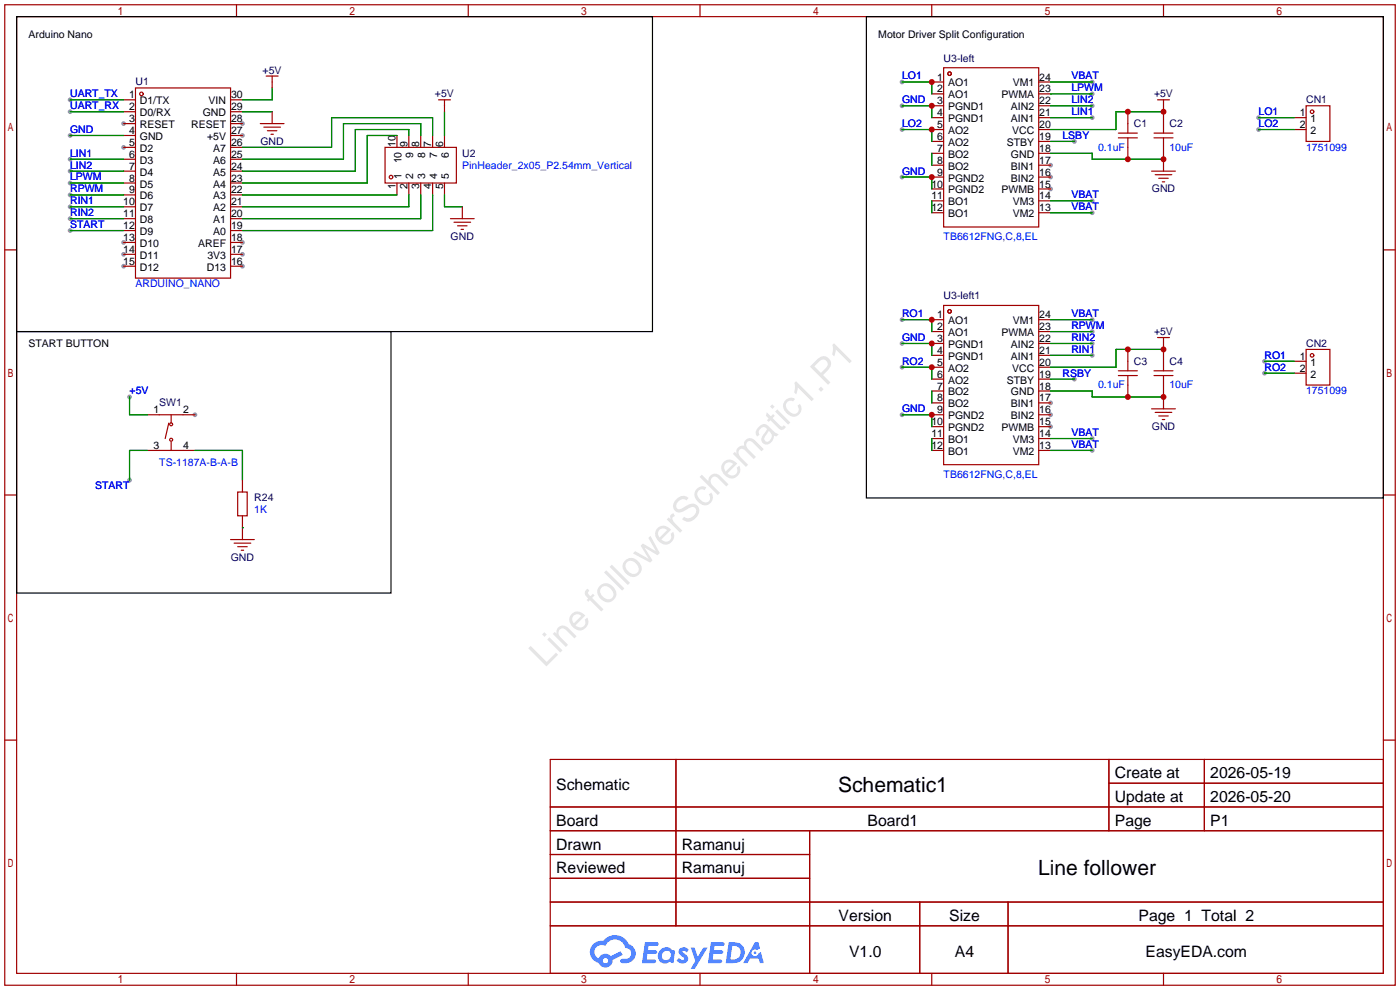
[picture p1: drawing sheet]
<svg xmlns="http://www.w3.org/2000/svg" width="299mm" height="212mm" viewBox="0 0 299 212" stroke-linecap="round" stroke-linejoin="round" font-family="sans-serif">
<g fill="#999">
<circle cx="26.4" cy="26.4" r=".51"/>
<circle cx="26.4" cy="31.5" r=".51"/>
<circle cx="26.4" cy="51.8" r=".51"/>
<circle cx="26.4" cy="54.4" r=".51"/>
<circle cx="26.4" cy="56.9" r=".51"/>
<circle cx="51.8" cy="56.9" r=".51"/>
<circle cx="51.8" cy="54.4" r=".51"/>
<circle cx="51.8" cy="51.8" r=".51"/>
<circle cx="51.8" cy="29" r=".51"/>
<circle cx="51.8" cy="26.4" r=".51"/>
<circle cx="224.5" cy="40.4" r=".51"/>
<circle cx="224.5" cy="37.8" r=".51"/>
<circle cx="224.5" cy="35.3" r=".51"/>
<circle cx="224.5" cy="91.2" r=".51"/>
<circle cx="224.5" cy="88.6" r=".51"/>
<circle cx="224.5" cy="86.1" r=".51"/>
<circle cx="41.7" cy="88.6" r=".51"/>
<circle cx="15" cy="21.3" r=".51"/>
<circle cx="15" cy="23.9" r=".51"/>
<circle cx="192.8" cy="17.5" r=".51"/>
<circle cx="192.8" cy="22.6" r=".51"/>
<circle cx="192.8" cy="27.7" r=".51"/>
<circle cx="192.8" cy="37.8" r=".51"/>
<circle cx="233.4" cy="25.1" r=".51"/>
<circle cx="233.4" cy="22.6" r=".51"/>
<circle cx="233.4" cy="20.1" r=".51"/>
<circle cx="233.4" cy="17.5" r=".51"/>
<circle cx="233.4" cy="42.9" r=".51"/>
<circle cx="233.4" cy="45.5" r=".51"/>
<circle cx="229.6" cy="30.2" r=".51"/>
<circle cx="192.8" cy="68.3" r=".51"/>
<circle cx="192.8" cy="73.4" r=".51"/>
<circle cx="192.8" cy="78.5" r=".51"/>
<circle cx="192.8" cy="88.6" r=".51"/>
<circle cx="233.4" cy="75.9" r=".51"/>
<circle cx="233.4" cy="73.4" r=".51"/>
<circle cx="233.4" cy="70.9" r=".51"/>
<circle cx="233.4" cy="68.3" r=".51"/>
<circle cx="233.4" cy="93.7" r=".51"/>
<circle cx="233.4" cy="96.3" r=".51"/>
<circle cx="229.6" cy="81" r=".51"/>
<circle cx="15" cy="29" r=".51"/>
<circle cx="15" cy="34" r=".51"/>
<circle cx="15" cy="36.6" r=".51"/>
<circle cx="15" cy="39.1" r=".51"/>
<circle cx="15" cy="41.7" r=".51"/>
<circle cx="15" cy="44.2" r=".51"/>
<circle cx="15" cy="46.7" r=".51"/>
<circle cx="269" cy="25.1" r=".51"/>
<circle cx="269" cy="27.7" r=".51"/>
<circle cx="270.3" cy="77.2" r=".51"/>
<circle cx="270.3" cy="79.8" r=".51"/>
<circle cx="15" cy="49.3" r=".51"/>
<circle cx="27.7" cy="84.8" r=".51"/>
<circle cx="27.7" cy="102.6" r=".51"/>
</g>
<g fill="none" stroke="#a10000" stroke-width=".25">
<path d="M1 1h297.2v209.6h-297.2zM3.6 3.6h292.1v204.4h-292.1zM50.5 1v2.6M100.1 1v2.6M149.6 1v2.6M199.1 1v2.6M248.7 1v2.6M1 53.4h2.6M295.7 53.4h2.5M1 105.8h2.6M295.7 105.8h2.5M1 158.2h2.6"/>
<path d="M295.7 158.2h2.5M117.6 162.3h178.1v45.7h-178.1zM117.6 172.5h178.1M117.6 177.5h178.1M144.5 162.3v35.6M173 177.5v30.5M237 162.3v15.2M237 167.4h58.7M257.4 162.3v15.2M117.6 182.6h55.4M117.6 192.8h178.1M117.6 187.7h55.4"/>
<path d="M117.6 197.9h178.1M196.6 192.8v15.2M215.4 192.8v15.2M50.5 208v2.6M100.1 208v2.6M149.6 208v2.6M199.1 208v2.6M248.7 208v2.6"/>
</g>
<g fill="#5487ff">
<path d="M145.3 202.7a1.3 1.3 0 0 1 1.9 .3l-.4 .6a.54 .54 0 0 0-.9-.2l.1 .2a1.34 1.34 0 0 1 .9 1.8 1.47 1.47 0 0 1-2.3-.1l.5-.6 .8 .5a.31 .31 0 0 0 .4-.3 .31 .31 0 0 0-.3-.4 1.12 1.12 0 0 1-.7-1.8z"/>
<path d="M147.6 202.5h.9l.6 2 1.2-2h.9l-2.7 4.6h-.9l1-1.7z"/>
<path d="M137.8 201.4h1.7a1.31 1.31 0 0 1 1.2 .2 .4 .4 0 0 1-.3 .5l-1.8 .1-.1 .9h1.6a.4 .4 0 0 1 .4 .4 .4 .4 0 0 1-.5 .4h-1.6l-.2 1.2h1.4a.46 .46 0 0 1 .5 0 .46 .46 0 0 1 .1 .5l-.4 .2h-2.6z"/>
<path d="M151.9 201.4h1.7a1.32 1.32 0 0 1 1.2 .2 .39 .39 0 0 1-.3 .5l-1.8 .1-.1 .9h1.6a.4 .4 0 0 1 .4 .4 .4 .4 0 0 1-.4 .4h-1.7l-.2 1.2h1.4a.46 .46 0 0 1 .5 0 .46 .46 0 0 1 .1 .5l-.4 .2h-2.6z"/>
<path d="M161.3 201.4h.8l.3 1.3-.6 .4a.75 .75 0 0 0-1.1 .3 .75 .75 0 0 0 .5 1 .75 .75 0 0 0 .9-.7l.5-.2 .6 2.3h-.8l-.3-.9h-1.8l-.5 .9h-1z"/>
<path d="M155.7 201.4l-.6 4.4h1.5a2.27 2.27 0 0 0 2.6-2.2 2.27 2.27 0 0 0-2.7-2.2zM156.5 202.1a1.5 1.5 0 0 1 1.8 1.6 1.5 1.5 0 0 1-1.9 1.4h-.3z"/>
<path d="M141.2 203a1.6 1.6 0 0 0-.3 2.3 1.6 1.6 0 0 0 2.3 .2l.7 .3 .3-2.4-.1-.3-.5-.1a1.58 1.58 0 0 0-2.4 0zM141.8 203.5a.98 .98 0 0 1 1.6 .4 .98 .98 0 0 1-1.1 1.3 .94 .94 0 0 1-.9-.7 .94 .94 0 0 1 .4-1z"/>
<path d="M126.8 201.8a2.37 2.37 0 0 0 1.1 4 1.54 1.54 0 0 0 1.8 1 1.54 1.54 0 0 0 1.2-1.6l2.2-1.1-.5-.8-2 1a1.57 1.57 0 0 0-2.7 .5 1.5 1.5 0 0 1-.7-2.1 1.5 1.5 0 0 1 2.2-.5 2.23 2.23 0 0 1 2.3-1.4 2.23 2.23 0 0 1 2 1.8 1.16 1.16 0 0 1 1.2 1.1 1.16 1.16 0 0 1-1.1 1.2h-.7a.47 .47 0 0 0-.5 .4 .47 .47 0 0 0 .4 .5 2.17 2.17 0 0 0 2.5-.9 2.17 2.17 0 0 0-.3-2.7l-.8-.4a3.2 3.2 0 0 0-5.5-.7l-1.1 .1zM128.8 205.3a.6 .6 0 0 1 1.2 0 .6 .6 0 0 1-1.2 0z"/>
<circle cx="161.4" cy="203.6" r=".28"/>
</g>
<g fill="none" stroke="#a10000" stroke-width=".25">
<path d="M29 18.8h20.3v40.6h-20.3zM56.9 16.3h2.5M58.2 16.3v2.5M199.1 17.5h2.6M201.7 14.5h20.3v34h-20.3zM222 17.5h2.5M26.4 21.3h2.6M26.4 23.9h2.6M26.4 26.4h2.6M26.4 29h2.6M26.4 31.5h2.6M26.4 34h2.6"/>
<path d="M26.4 36.6h2.6M26.4 39.1h2.6M49.3 21.3h2.5M49.3 23.9h2.5M49.3 26.4h2.5M49.3 29h2.5M49.3 31.5h2.5M49.3 34h2.5M49.3 36.6h2.5M49.3 39.1h2.5M55.6 26.4h5.1M56.4 27.2h3.5"/>
<path d="M57.1 27.9h2.1M57.9 28.7h.5M58.2 23.9v2.5M82.3 31.5h15.2v7.6h-15.2zM84.8 29v2.5M84.8 39.1v2.6M87.4 29v2.5M87.4 39.1v2.6M89.9 29v2.5M89.9 39.1v2.6M92.5 29v2.5M92.5 39.1v2.6"/>
<path d="M93.7 21.3h2.6M95 21.3v2.6M95 29v2.5M95 39.1v2.6M199.1 20.1h2.6M199.1 22.6h2.6M199.1 25.1h2.6M199.1 27.7h2.6M199.1 30.2h2.6M199.1 32.8h2.6M199.1 35.3h2.6M199.1 37.8h2.6"/>
<path d="M222 20.1h2.5M222 22.6h2.5M222 25.1h2.5M222 27.7h2.5M222 30.2h2.5M222 32.8h2.5M222 35.3h2.5M222 37.8h2.5M239 28.4h4.1M239 29.5h4.1M241 23.9v4.5M241 29.5v4.5"/>
<path d="M246.1 36.6h5.1M246.6 28.4h4.1M246.6 29.5h4.1M246.9 37.3h3.5M247.4 21.3h2.5M247.6 38.1h2.1M248.4 38.9h.5M248.7 21.3v7.1M248.7 29.5v7.1M276.6 25.1h2.5M276.6 27.7h2.5M279.1 22.6h5.1v7.6h-5.1z"/>
<path d="M26.4 41.7h2.6M26.4 44.2h2.6M26.4 46.7h2.6M26.4 49.3h2.6M26.4 51.8h2.6M26.4 54.4h2.6M26.4 56.9h2.6M49.3 41.7h2.5M49.3 44.2h2.5M49.3 46.7h2.5M49.3 49.3h2.5M49.3 51.8h2.5"/>
<path d="M49.3 54.4h2.5M49.3 56.9h2.5M96.3 46.7h5M97 47.5h3.6M97.8 48.3h2M98.6 49h.5M98.8 44.2v2.5M199.1 40.4h2.6M199.1 42.9h2.6M199.1 45.5h2.6M222 40.4h2.5M222 42.9h2.5"/>
<path d="M222 45.5h2.5M199.1 68.3h2.6M199.1 70.9h2.6M199.1 73.4h2.6M199.1 75.9h2.6M199.1 78.5h2.6M201.7 65.3h20.3v34h-20.3zM222 68.3h2.5M222 70.9h2.5M222 73.4h2.5M222 75.9h2.5M222 78.5h2.5"/>
<path d="M239 79.2h4.1M241 74.7v4.5M246.6 79.2h4.1M247.4 72.1h2.5M248.7 72.1v7.1M276.6 77.2h2.5M276.6 79.8h2.5M279.1 74.7h5.1v7.6h-5.1zM31.5 88.6h10.2M31.5 96.3h10.2M36.1 90.4l-.8 3.3M36.6 88.6v1.8"/>
<path d="M36.6 94.5v1.8M199.1 81h2.6M199.1 83.6h2.6M199.1 86.1h2.6M199.1 88.6h2.6M199.1 91.2h2.6M199.1 93.7h2.6M199.1 96.3h2.6M222 81h2.5M222 83.6h2.5M222 86.1h2.5M222 88.6h2.5"/>
<path d="M222 91.2h2.5M222 93.7h2.5M222 96.3h2.5M239 80.3h4.1M241 80.3v4.5M246.1 87.4h5.1M246.6 80.3h4.1M246.9 88.1h3.5M247.6 88.9h2.1M248.4 89.7h.5M248.7 80.3v7.1M49.3 115.3h5.1"/>
<path d="M50 116.1h3.6M50.8 105.2h2v5h-2zM50.8 116.8h2M51.6 117.6h.5M51.8 102.6v2.6M51.8 110.2v5.1"/>
<circle cx="202.9" cy="15.7" r=".38"/>
<circle cx="30.2" cy="20.1" r=".38"/>
<circle cx="83.6" cy="37.8" r=".38"/>
<circle cx="280.4" cy="23.9" r=".38"/>
<circle cx="202.9" cy="66.5" r=".38"/>
<circle cx="280.4" cy="75.9" r=".38"/>
<circle cx="36.6" cy="94" r=".32"/>
<circle cx="36.6" cy="90.7" r=".32"/>
</g>
<g fill="none" stroke="#008700" stroke-width=".25">
<path d="M58.2 18.8v2.5h-6.4M192.8 17.5h6.3v2.6M224.5 17.5h8.9M15 21.3h11.4M15 23.9h11.4M15 29h11.4M15 39.1h11.4M15 36.6h11.4M15 34h11.4M51.8 23.9h6.4M84.8 29h-6.3v10.1h-26.7M87.4 29v-1.3h-11.5v8.9h-24.1"/>
<path d="M89.9 29v-2.6h-16.5v7.6h-21.6M92.5 29v-3.9h-21.6v6.4h-19.1M95 23.9v5.1M192.8 27.7h6.3v2.5M192.8 22.6h6.3v2.5M192.8 37.8h6.3v2.6M199.1 32.8v2.5M224.5 32.8h8.9v1.2h15.3M224.5 25.1h8.9M224.5 22.6h8.9M224.5 20.1h8.9M224.5 30.2h5.1"/>
<path d="M248.7 23.9h-10.2v3.8h-14M269 27.7h7.6M269 25.1h7.6M15 49.3h11.4M15 46.7h11.4M15 44.2h11.4M15 41.7h11.4M51.8 41.7h33M87.4 41.7v2.5h-35.6M89.9 41.7v5h-38.1M92.5 41.7v7.6h-40.7M95 41.7v2.5h3.8"/>
<path d="M199.1 42.9v2.6M224.5 42.9h8.9M224.5 45.5h8.9M192.8 68.3h6.3v2.6M192.8 73.4h6.3v2.5M192.8 78.5h6.3v2.5M224.5 68.3h8.9M224.5 73.4h8.9M224.5 75.9h8.9M224.5 70.9h8.9M248.7 74.7h-10.2v3.8h-14M270.3 77.2h6.3"/>
<path d="M270.3 79.8h6.3M27.7 84.8v3.8h3.8M31.5 96.3h-3.8v6.3M41.7 96.3h10.1v6.3M192.8 88.6h6.3v2.6M199.1 83.6v2.5M199.1 93.7v2.6M224.5 83.6h8.9v1.2h15.3M224.5 93.7h8.9M224.5 96.3h8.9M224.5 81h5.1M51.8 112.8h.1"/>
</g>
<path d="M3.6 3.6h135.8v67.3h-135.8zM185.2 3.6h110.5v102.8h-110.5zM3.6 70.9h80v55.8h-80z" fill="none" stroke="#000" stroke-width=".25"/>
<g fill="#c00">
<circle cx="199.1" cy="17.5" r=".63"/>
<circle cx="199.1" cy="22.6" r=".63"/>
<circle cx="199.1" cy="27.7" r=".63"/>
<circle cx="199.1" cy="37.8" r=".63"/>
<circle cx="241" cy="34" r=".63"/>
<circle cx="248.7" cy="34" r=".63"/>
<circle cx="241" cy="23.9" r=".63"/>
<circle cx="248.7" cy="23.9" r=".63"/>
<circle cx="199.1" cy="68.3" r=".63"/>
<circle cx="199.1" cy="73.4" r=".63"/>
<circle cx="199.1" cy="78.5" r=".63"/>
<circle cx="199.1" cy="88.6" r=".63"/>
<circle cx="241" cy="84.8" r=".63"/>
<circle cx="248.7" cy="84.8" r=".63"/>
<circle cx="241" cy="74.7" r=".63"/>
<circle cx="248.7" cy="74.7" r=".63"/>
</g>
<g font-size="4.5">
<text x="179.1" y="169.2">Schematic1</text>
<text x="221.9" y="187">Line follower</text>
</g>
<g font-size="3.4">
<text x="238.3" y="166.3">Create at</text>
<text x="258.7" y="166.3">2026-05-19</text>
<text x="118.9" y="168.9">Schematic</text>
<text x="238.3" y="171.4">Update at</text>
<text x="258.7" y="171.4">2026-05-20</text>
<text x="118.9" y="176.5">Board</text>
<text x="185.4" y="176.5">Board1</text>
<text x="238.3" y="176.5">Page</text>
<text x="258.7" y="176.5">P1</text>
<text x="118.9" y="181.6">Drawn</text>
<text x="145.7" y="181.6">Ramanuj</text>
<text x="118.9" y="186.7">Reviewed</text>
<text x="145.7" y="186.7">Ramanuj</text>
<text x="179.2" y="196.8">Version</text>
<text x="202.9" y="196.8">Size</text>
<text x="243.3" y="196.8">Page 1 Total 2</text>
<text x="181.5" y="204.4">V1.0</text>
<text x="204.1" y="204.4">A4</text>
<text x="244.8" y="204.4">EasyEDA.com</text>
</g>
<g font-size="2.2">
<text x="6.1" y="8.1">Arduino Nano</text>
<text x="187.7" y="8.1">Motor Driver Split Configuration</text>
<text x="200.3" y="17.2">1</text>
<text x="222.1" y="17.2">24</text>
<text x="27.6" y="21">1</text>
<text x="27.6" y="23.6">2</text>
<text x="29.9" y="22.3">D1/TX</text>
<text x="44.6" y="22.3">VIN</text>
<text x="49.4" y="23.6">29</text>
<text x="49.4" y="21">30</text>
<text x="200.3" y="19.8">2</text>
<text x="200.3" y="22.3">3</text>
<text x="202.6" y="18.5">AO1</text>
<text x="202.6" y="21">AO1</text>
<text x="202.6" y="23.6">PGND1</text>
<text x="214.1" y="21">PWMA</text>
<text x="216.1" y="23.6">AIN2</text>
<text x="216.4" y="18.5">VM1</text>
<text x="222.1" y="22.3">22</text>
<text x="222.1" y="19.8">23</text>
<text x="27.6" y="26.1">3</text>
<text x="27.6" y="28.6">4</text>
<text x="29.9" y="24.8">D0/RX</text>
<text x="29.9" y="27.4">RESET</text>
<text x="29.9" y="29.9">GND</text>
<text x="40.9" y="27.4">RESET</text>
<text x="43.3" y="24.8">GND</text>
<text x="44.3" y="29.9">+5V</text>
<text x="49.4" y="28.6">27</text>
<text x="49.4" y="26.1">28</text>
<text x="200.3" y="24.8">4</text>
<text x="200.3" y="27.4">5</text>
<text x="200.3" y="29.9">6</text>
<text x="202.6" y="26.1">PGND1</text>
<text x="202.6" y="28.6">AO2</text>
<text x="216.1" y="26.1">AIN1</text>
<text x="216.3" y="28.6">VCC</text>
<text x="222.1" y="29.9">19</text>
<text x="222.1" y="27.4">20</text>
<text x="222.1" y="24.8">21</text>
<text x="277.8" y="24.8">1</text>
<text x="277.8" y="27.4">2</text>
<text x="280.1" y="26.1">1</text>
<text x="280.1" y="28.6">2</text>
<text x="27.6" y="31.2">5</text>
<text x="27.6" y="33.7">6</text>
<text x="29.9" y="32.5">D2</text>
<text x="29.9" y="35">D3</text>
<text x="45.6" y="35">A6</text>
<text x="45.6" y="32.5">A7</text>
<text x="49.4" y="33.7">25</text>
<text x="49.4" y="31.2">26</text>
<text x="84.5" y="31.4" transform="rotate(-90 84.5 31.4)">10</text>
<text x="85.8" y="34.9" transform="rotate(-90 85.8 34.9)">10</text>
<text x="87.1" y="31.4" transform="rotate(-90 87.1 31.4)">9</text>
<text x="88.3" y="33.7" transform="rotate(-90 88.3 33.7)">9</text>
<text x="89.6" y="31.4" transform="rotate(-90 89.6 31.4)">8</text>
<text x="90.9" y="33.7" transform="rotate(-90 90.9 33.7)">8</text>
<text x="92.1" y="31.4" transform="rotate(-90 92.1 31.4)">7</text>
<text x="93.4" y="33.7" transform="rotate(-90 93.4 33.7)">7</text>
<text x="94.7" y="31.4" transform="rotate(-90 94.7 31.4)">6</text>
<text x="96" y="33.7" transform="rotate(-90 96 33.7)">6</text>
<text x="200.3" y="32.5">7</text>
<text x="200.3" y="35">8</text>
<text x="202.6" y="31.2">AO2</text>
<text x="202.6" y="33.7">BO2</text>
<text x="215.2" y="31.2">STBY</text>
<text x="216.1" y="33.7">GND</text>
<text x="222.1" y="35">17</text>
<text x="222.1" y="32.5">18</text>
<text x="27.6" y="36.3">7</text>
<text x="27.6" y="38.8">8</text>
<text x="27.6" y="41.3">9</text>
<text x="29.9" y="37.5">D4</text>
<text x="29.9" y="40.1">D5</text>
<text x="45.6" y="40.1">A4</text>
<text x="45.6" y="37.5">A5</text>
<text x="49.4" y="41.3">22</text>
<text x="49.4" y="38.8">23</text>
<text x="49.4" y="36.3">24</text>
<text x="84.5" y="40.5" transform="rotate(-90 84.5 40.5)">1</text>
<text x="85.8" y="38.2" transform="rotate(-90 85.8 38.2)">1</text>
<text x="87.1" y="40.5" transform="rotate(-90 87.1 40.5)">2</text>
<text x="88.3" y="38.2" transform="rotate(-90 88.3 38.2)">2</text>
<text x="89.6" y="40.5" transform="rotate(-90 89.6 40.5)">3</text>
<text x="90.9" y="38.2" transform="rotate(-90 90.9 38.2)">3</text>
<text x="92.1" y="40.5" transform="rotate(-90 92.1 40.5)">4</text>
<text x="93.4" y="38.2" transform="rotate(-90 93.4 38.2)">4</text>
<text x="94.7" y="40.5" transform="rotate(-90 94.7 40.5)">5</text>
<text x="96" y="38.2" transform="rotate(-90 96 38.2)">5</text>
<text x="199.1" y="40.1">10</text>
<text x="200.3" y="37.5">9</text>
<text x="202.6" y="36.3">BO2</text>
<text x="202.6" y="38.8">PGND2</text>
<text x="202.6" y="41.3">PGND2</text>
<text x="214.1" y="41.3">PWMB</text>
<text x="216.1" y="38.8">BIN2</text>
<text x="216.1" y="36.3">BIN1</text>
<text x="222.1" y="40.1">15</text>
<text x="222.1" y="37.5">16</text>
<text x="26.3" y="43.9">10</text>
<text x="26.3" y="46.4">11</text>
<text x="29.9" y="42.6">D6</text>
<text x="29.9" y="45.2">D7</text>
<text x="29.9" y="47.7">D8</text>
<text x="45.6" y="47.7">A1</text>
<text x="45.6" y="45.2">A2</text>
<text x="45.6" y="42.6">A3</text>
<text x="49.4" y="46.4">20</text>
<text x="49.4" y="43.9">21</text>
<text x="199.1" y="42.6">11</text>
<text x="199.1" y="45.2">12</text>
<text x="202.6" y="43.9">BO1</text>
<text x="202.6" y="46.4">BO1</text>
<text x="216.4" y="46.4">VM2</text>
<text x="216.4" y="43.9">VM3</text>
<text x="222.1" y="45.2">13</text>
<text x="222.1" y="42.6">14</text>
<text x="26.3" y="49">12</text>
<text x="26.3" y="51.5">13</text>
<text x="29.9" y="50.2">D9</text>
<text x="29.9" y="52.8">D10</text>
<text x="42.3" y="52.8">AREF</text>
<text x="45.6" y="50.2">A0</text>
<text x="49.4" y="51.5">18</text>
<text x="49.4" y="49">19</text>
<text x="26.3" y="54">14</text>
<text x="26.3" y="56.6">15</text>
<text x="29.9" y="55.3">D11</text>
<text x="29.9" y="57.9">D12</text>
<text x="44.2" y="57.9">D13</text>
<text x="44.3" y="55.3">3V3</text>
<text x="49.4" y="56.6">16</text>
<text x="49.4" y="54">17</text>
<text x="200.3" y="68">1</text>
<text x="200.3" y="70.6">2</text>
<text x="202.6" y="69.3">AO1</text>
<text x="202.6" y="71.8">AO1</text>
<text x="214.1" y="71.8">PWMA</text>
<text x="216.4" y="69.3">VM1</text>
<text x="222.1" y="70.6">23</text>
<text x="222.1" y="68">24</text>
<text x="6.1" y="74.1">START BUTTON</text>
<text x="200.3" y="73.1">3</text>
<text x="200.3" y="75.6">4</text>
<text x="202.6" y="74.4">PGND1</text>
<text x="202.6" y="76.9">PGND1</text>
<text x="216.1" y="76.9">AIN1</text>
<text x="216.1" y="74.4">AIN2</text>
<text x="222.1" y="75.6">21</text>
<text x="222.1" y="73.1">22</text>
<text x="277.8" y="76.9">1</text>
<text x="200.3" y="78.2">5</text>
<text x="200.3" y="80.7">6</text>
<text x="200.3" y="83.3">7</text>
<text x="202.6" y="79.4">AO2</text>
<text x="202.6" y="82">AO2</text>
<text x="215.2" y="82">STBY</text>
<text x="216.3" y="79.4">VCC</text>
<text x="222.1" y="83.3">18</text>
<text x="222.1" y="80.7">19</text>
<text x="222.1" y="78.2">20</text>
<text x="277.8" y="79.4">2</text>
<text x="280.1" y="78.2">1</text>
<text x="280.1" y="80.7">2</text>
<text x="32.8" y="88.3">1</text>
<text x="39.1" y="88.3">2</text>
<text x="200.3" y="85.8">8</text>
<text x="200.3" y="88.3">9</text>
<text x="202.6" y="84.5">BO2</text>
<text x="202.6" y="87.1">BO2</text>
<text x="202.6" y="89.6">PGND2</text>
<text x="216.1" y="89.6">BIN2</text>
<text x="216.1" y="87.1">BIN1</text>
<text x="216.1" y="84.5">GND</text>
<text x="222.1" y="88.3">16</text>
<text x="222.1" y="85.8">17</text>
<text x="32.8" y="96">3</text>
<text x="39.1" y="96">4</text>
<text x="199.1" y="90.9">10</text>
<text x="199.1" y="93.4">11</text>
<text x="199.1" y="96">12</text>
<text x="202.6" y="92.1">PGND2</text>
<text x="202.6" y="94.7">BO1</text>
<text x="214.1" y="92.1">PWMB</text>
<text x="216.4" y="94.7">VM3</text>
<text x="222.1" y="96">13</text>
<text x="222.1" y="93.4">14</text>
<text x="222.1" y="90.9">15</text>
<text x="202.6" y="97.2">BO1</text>
<text x="216.4" y="97.2">VM2</text>
</g>
<g font-size="2.2" fill="#000080">
<text x="56.1" y="15.7">+5V</text>
<text x="201.7" y="13.2">U3-left</text>
<text x="29" y="18.3">U1</text>
<text x="93" y="20.8">+5V</text>
<text x="246.6" y="20.8">+5V</text>
<text x="279.1" y="22.1">CN1</text>
<text x="242.3" y="27.1">C1</text>
<text x="249.9" y="27.1">C2</text>
<text x="55.7" y="31">GND</text>
<text x="98.8" y="33.5">U2</text>
<text x="246.2" y="41.1">GND</text>
<text x="96.3" y="51.3">GND</text>
<text x="201.7" y="64">U3-left1</text>
<text x="246.6" y="71.6">+5V</text>
<text x="242.3" y="77.9">C3</text>
<text x="249.9" y="77.9">C4</text>
<text x="279.1" y="74.1">CN2</text>
<text x="34" y="86.8">SW1</text>
<text x="246.2" y="91.9">GND</text>
<text x="54.4" y="107.2">R24</text>
<text x="49.3" y="119.9">GND</text>
</g>
<g font-size="2.2" fill="#00f">
<text x="192.8" y="17">LO1</text>
<text x="229" y="17">VBAT</text>
<text x="15" y="20.8">UART_TX</text>
<text x="15" y="23.3">UART_RX</text>
<text x="192.8" y="22.1">GND</text>
<text x="229" y="22.1">LIN2</text>
<text x="229" y="19.5">LPWM</text>
<text x="15" y="28.4">GND</text>
<text x="192.8" y="27.1">LO2</text>
<text x="227.1" y="29.7">LSBY</text>
<text x="229" y="24.6">LIN1</text>
<text x="269" y="24.6">LO1</text>
<text x="269" y="27.1">LO2</text>
<text x="15" y="33.5">LIN1</text>
<text x="234.7" y="32.2">0.1uF</text>
<text x="249.9" y="32.2">10uF</text>
<text x="279.1" y="32.2">1751099</text>
<text x="15" y="36">LIN2</text>
<text x="15" y="38.6">LPWM</text>
<text x="15" y="41.1">RPWM</text>
<text x="98.8" y="36">PinHeader_2x05_P2.54mm_Vertical</text>
<text x="192.8" y="37.3">GND</text>
<text x="15" y="43.7">RIN1</text>
<text x="15" y="46.2">RIN2</text>
<text x="229" y="42.4">VBAT</text>
<text x="229" y="44.9">VBAT</text>
<text x="15" y="48.7">START</text>
<text x="201.7" y="51.3">TB6612FNG,C,8,EL</text>
<text x="29" y="61.4">ARDUINO_NANO</text>
<text x="192.8" y="67.8">RO1</text>
<text x="229" y="70.3">RPWM</text>
<text x="229" y="67.8">VBAT</text>
<text x="192.8" y="72.9">GND</text>
<text x="192.8" y="77.9">RO2</text>
<text x="229" y="75.4">RIN1</text>
<text x="229" y="72.9">RIN2</text>
<text x="270.3" y="76.7">RO1</text>
<text x="227.1" y="80.5">RSBY</text>
<text x="234.7" y="83">0.1uF</text>
<text x="249.9" y="83">10uF</text>
<text x="270.3" y="79.2">RO2</text>
<text x="27.7" y="84.3">+5V</text>
<text x="192.8" y="88.1">GND</text>
<text x="279.1" y="84.3">1751099</text>
<text x="229" y="93.2">VBAT</text>
<text x="229" y="95.7">VBAT</text>
<text x="34" y="99.5">TS-1187A-B-A-B</text>
<text x="20.3" y="104.6">START</text>
<text x="201.7" y="102.1">TB6612FNG,C,8,EL</text>
<text x="54.4" y="109.7">1K</text>
</g>
</svg>
